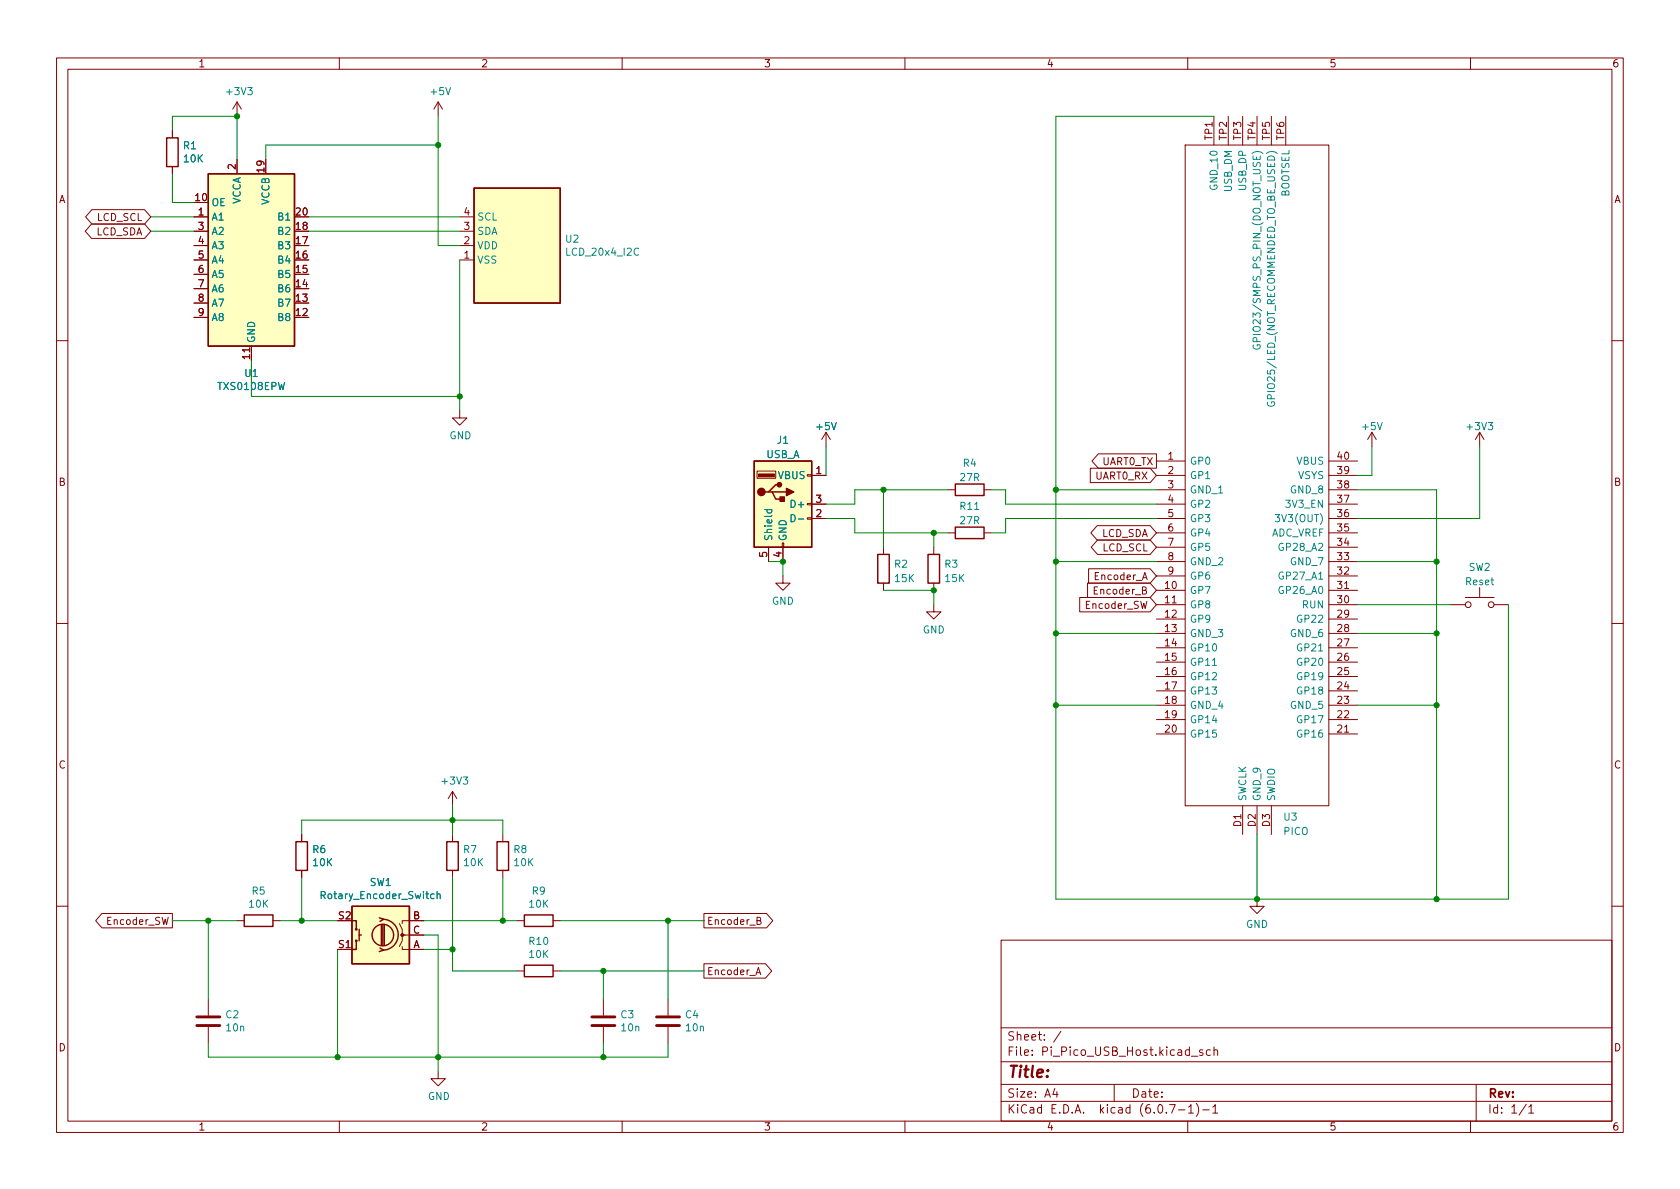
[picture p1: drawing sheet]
<svg xmlns="http://www.w3.org/2000/svg" width="297mm" height="210mm" viewBox="0 0 297 210" stroke-linecap="round" stroke-linejoin="round" font-family="sans-serif">
<g fill="none" stroke="#840000" stroke-width=".18">
<path d="M10 10.2h277v190.1h-277zM12 12.2h273v186.1h-273zM41.9 18v2.6M41.9 18l-.8 1.3M41.9 18l.8 1.3M60 10.2v2M77.5 18l-.8 1.3M77.5 18v2.6M77.5 18l.7 1.3M110 10.2v2M160 10.2v2M210 10.2v2"/>
<path d="M260 10.2v2M16.2 39.6h9.4l1.1 1.3-1.1 1.3h-9.4l-1.1-1.3zM16.2 37.1h9.4l1.1 1.2-1.1 1.3h-9.4l-1.1-1.3zM30.5 23.1v1.3M30.5 29.5v1.2M34.3 38.3h2.5M41.9 28.2v2.5M81.3 38.3h2.5M209.5 25.6h25.4v116.9h-25.4zM214.6 20.6v5M217.2 20.6v5M219.7 20.6v5"/>
<path d="M222.2 20.6v5M224.8 20.6v5M227.3 20.6v5M34.3 40.9h2.5M34.3 43.4h2.5M34.3 46h2.5M34.3 48.5h2.5M34.3 51h2.5M34.3 53.6h2.5M34.3 56.1h2.5M81.3 40.9h2.5M81.3 43.4h2.5"/>
<path d="M81.3 46h2.5M10 60.2h2M44.4 61.2v2.5M81.3 72.6v1.3h1.2l-1.2 1.3-1.3-1.3h1.3M146 76.4l-.7 1.3M146 76.4v2.6M146 76.4l.8 1.3M242.6 76.4l-.8 1.3M242.6 76.4v2.6M242.6 76.4l.7 1.3M261.6 76.4l-.7 1.3M261.6 76.4v2.6"/>
<path d="M261.6 76.4l.8 1.3M285 60.2h2M133.9 83.3h3.3v1.3h-3.3zM135.9 96.8v2.5M138.3 96h.3v.8h-.3zM138.4 96.8v2.5M142.7 91.6h.8v.2h-.8zM142.7 89h.8v.3h-.8zM142.7 83.9h.8v.3h-.8zM143.5 84.1h2.5M143.5 91.7h2.5M143.5 89.1h2.5"/>
<path d="M156.2 96.8v1.2M165.1 96.8v1.2M167.6 86.6h1.3M167.6 94.2h1.3M174 86.6h1.3M174 94.2h1.3M192.8 82.8h10.6l1.1 1.3-1.1 1.2h-10.6zM194 93h9.4l1.1 1.2-1.1 1.3h-9.4l-1.1-1.3zM194 95.5h9.4l1.1 1.3-1.1 1.2h-9.4l-1.1-1.2zM194.2 80.3h10.3v2.5h-10.3l-1.1-1.3zM204.5 86.6h5M204.5 94.2h5"/>
<path d="M204.5 81.5h5M204.5 84.1h5M204.5 99.3h5M204.5 96.8h5M204.5 91.7h5M204.5 89.1h5M234.9 86.6h5.1M234.9 94.2h5.1M234.9 81.5h5.1M234.9 84.1h5.1M234.9 99.3h5.1M234.9 96.8h5.1"/>
<path d="M234.9 91.7h5.1M234.9 89.1h5.1M10 110.2h2M138.4 101.8v1.3h1.3l-1.3 1.3-1.2-1.3h1.2M156.2 103.1v1.3M165.1 106.9v1.3h1.3l-1.3 1.3-1.3-1.3h1.3M165.1 103.1v1.3M190.9 105.7h12.5l1.1 1.2-1.1 1.3h-12.5zM192.3 103.1h11.1l1.1 1.3-1.1 1.3h-11.1zM192.5 100.6h10.9l1.1 1.2-1.1 1.3h-10.9zM204.5 106.9h5M204.5 104.4h5"/>
<path d="M204.5 109.5h5M204.5 112h5M204.5 114.5h5M204.5 117.1h5M204.5 119.6h5M204.5 101.8h5M234.9 106.9h5.1M234.9 104.4h5.1M234.9 109.5h5.1M234.9 112h5.1M234.9 114.5h5.1M234.9 117.1h5.1"/>
<path d="M234.9 119.6h5.1M234.9 101.8h5.1M256.5 106.9h2.6M259.1 105.7h5.1M261.6 103.9v1.8M264.2 106.9h2.5M285 110.2h2M80 139.9l-.8 1.3M80 139.9v2.6M80 139.9l.8 1.3M204.5 122.2h5M204.5 124.7h5"/>
<path d="M204.5 127.2h5M204.5 129.8h5M234.9 122.2h5.1M234.9 124.7h5.1M234.9 127.2h5.1M234.9 129.8h5.1M53.3 147.6v1.2M53.3 153.9v1.3M80 147.6v1.2M80 153.9v1.3M88.9 147.6v1.2M88.9 153.9v1.3"/>
<path d="M219.7 142.5v5.1M222.2 159v1.3h1.3l-1.3 1.2-1.2-1.2h1.2M222.2 142.5v5.1M224.8 142.5v5.1M10 160.2h2M18 161.5h12.5v2.6h-12.5l-1.1-1.3zM36.8 176.8v2.8M41.9 162.8h1.3M48.3 162.8h1.2M70.6 163.3l.5 1v1h3.8M71.1 167.4v.5h3.8M71.6 165.3h-.5v1.1l-.5 1"/>
<path d="M74.9 162.8h-3.8v.5M91.4 162.8h1.3M91.4 171.7h1.3M97.8 162.8h1.3M97.8 171.7h1.3M106.7 176.8v2.8M118.1 176.8v2.8M124.5 170.4h10.8l1.2 1.3-1.2 1.3h-10.8zM124.5 161.5h11l1.1 1.3-1.1 1.3h-11zM133.7 172.4l.4-1.3 .4 1.3M133.8 172h.6M133.8 162.8l.6-.1 .1-.1-.1-.3-.6-.1v1.3h.5l.2-.1 .1-.3-.3-.3"/>
<path d="M177 166.3h108v32h-108zM285 160.2h2M36.8 181.6v2.8M60 198.3v2M77.5 189.5v1.2h1.2l-1.2 1.3-1.3-1.3h1.3M106.7 181.6v2.8M110 198.3v2M118.1 181.6v2.8M160 198.3v2M177 194.8h108M177 191.8h108M177 187.8h108"/>
<path d="M177 181.8h108M186.5 192.5l-.4 1h1M186.9 193v1M187.6 182.4l-1.3 1.9M197 191.8v3M206.8 195.3h1l-.7 1.5M208.4 196.3h1.1M210 198.3v2M210.1 195.8l.5-.5v1.5M210.1 196.8h.9M210.6 186.8h1.2M211.5 195.1a1.72 1.72 0 0 1 0 2.3"/>
<path d="M212.6 185.7l-.3-.1-.2 .2v.3l.5 .1v.4h-.5M212.6 196.3h1.2M214 185.7l-.4-.1-.3 .3v.4l.1 .3h.6M214.4 195.8l.5-.5v1.5M214.4 196.8h.9M214.6 185.8l.3-.2 .3 .1 .1 .9M214.6 185.1v1.5M260 198.3v2M261 191.8v6.5M269.9 195.3l-1.3 1.9M270.3 195.8l.4-.5v1.5M270.3 196.8h.9"/>
<circle cx="259.6" cy="106.9" r=".51"/>
<circle cx="263.7" cy="106.9" r=".51"/>
</g>
<g fill="none" stroke="#840000" stroke-width=".25">
<path d="M29.5 24.4h2v5.1h-2zM36.8 30.7h15.3v30.5h-15.3zM83.8 33.3h15.3v20.3h-15.3zM133.3 81.5h10.2v15.3h-10.2zM135.9 87h.6l.7 1.3h1.2M136.5 87h2.6M137.8 85.7h-.6l-1.3 1.3h-.6M155.2 98h2v5.1h-2zM164.1 98h2v5.1h-2zM168.9 85.6h5.1v2h-5.1zM168.9 93.2h5.1v2h-5.1zM52.3 148.8h2.1v5.1h-2.1z"/>
<path d="M79 148.8h2v5.1h-2zM87.9 148.8h2v5.1h-2zM43.2 161.8h5.1v2h-5.1zM62.2 160.3h10.2v10.1h-10.2zM62.2 162.8h.8v1.5M63 166.4v1.5h-.8M63.5 165.3h.4M63.5 164.3v2.1M67.1 162.3l.7 .3-.6 .3M67.2 167.6l.6 .4-.7 .3M67.4 163.6v3.5M67.7 163.6v3.5"/>
<path d="M67.7 162.6a2.73 2.73 0 0 1 2.7 2.7 2.73 2.73 0 0 1-2.7 2.7M67.9 163.6v3.5M92.7 161.8h5.1v2h-5.1zM92.7 170.7h5.1v2h-5.1z"/>
<circle cx="63" cy="166.4" r=".13"/>
<circle cx="63" cy="164.3" r=".13"/>
<circle cx="67.7" cy="165.3" r="1.9"/>
</g>
<g fill="#ffffc2" stroke="#ffffc2" stroke-width=".18">
<path d="M36.8 30.7h15.3v30.5h-15.3z"/>
<path d="M83.8 33.3h15.3v20.3h-15.3z"/>
<path d="M62.2 160.3h10.2v10.1h-10.2z"/>
<path d="M133.3 81.5h10.2v15.3h-10.2z"/>
</g>
<path d="M221.6 61a.59 .59 0 0 0 .6 .8 .59 .59 0 0 0 .6-.8h-.5v.2M222.2 60.4v-.6l-.2-.1h-.3l-.1 .7h1.2M224.2 71.1a.59 .59 0 0 0 .5 .8 .59 .59 0 0 0 .6-.8h-.5v.2M135.2 90.1h1.3M135.7 90.1l-.1 .4 .3 .2 .5-.1v-.5M139.9 91a.64 .64 0 0 1 .7 .6 .64 .64 0 0 1-.7 .7zM225.5 91h.7l-.4 .5 .4 .1v.5l-.2 .2-.5-.2M76.7 158.1h-.3l-.3 .2 .2 .6h.4M77.3 158.2l.2-.1h.3v.8M77.3 157.6v1.3" fill="none" stroke="#008484" stroke-width=".18"/>
<g fill="#840000" stroke="#840000" stroke-width=".18">
<path d="M134.1 83.8h2.8v.5h-2.8z"/>
<circle cx="71.1" cy="165.3" r=".25"/>
</g>
<path d="M34.8 179.8h4.1M104.6 179.8h4.1M116.1 179.8h4M34.8 181.4h4.1M104.6 181.4h4.1M116.1 181.4h4" fill="none" stroke="#840000" stroke-width=".51"/>
<g fill="#840000" stroke="#840000" stroke-width=".25">
<path d="M139.1 86.4l1.2 .6-1.2 .6z"/>
<path d="M137.9 87.9h.8v.7h-.8z"/>
<circle cx="134.6" cy="87" r=".63"/>
<circle cx="137.8" cy="85.7" r=".38"/>
</g>
<g fill="none" stroke="#008400" stroke-width=".18">
<path d="M26.7 38.3h7.6M30.5 23.1v-2.5h11.4v7.6M30.5 30.7v5.1h3.8M54.6 38.3h26.7M77.5 20.6v22.8h3.8M77.5 25.6h-30.5v2.6M214.6 20.6h-27.9v138.4h80v-52.1M26.7 40.9h7.6M54.6 40.9h26.7M81.3 46v26.6M44.4 63.7v6.4h36.9M146 79v5.1"/>
<path d="M242.6 79v5.1h-2.6M261.6 79v12.7h-21.6M135.9 99.3h2.5v2.5M146 91.7h5.1v2.5h16.5M156.2 86.6v10.2M165.1 94.2v2.6M167.6 86.6h-16.5v2.5h-5.1M175.3 86.6h2.5v2.5h26.7M186.7 99.3h17.8M186.7 86.6h17.8M204.5 91.7h-26.7v2.5h-2.5M240 99.3h14"/>
<path d="M240 86.6h14v72.4M156.2 104.4h8.9v2.5M186.7 112h17.8M240 106.9h16.5M240 112h14M186.7 124.7h17.8M240 124.7h14M53.3 147.6v-2.6h35.6v2.6M53.3 155.2v7.6M80 142.5v5.1M80 155.2v16.5h11.4M88.9 155.2v7.6"/>
<path d="M222.2 147.6v11.4M30.5 162.8h11.4M36.8 162.8v14M49.5 162.8h10.2M59.7 167.9v19M74.9 165.3h2.6v24.2M74.9 162.8h16.5M74.9 167.9h5.1M99.1 162.8h25.4M99.1 171.7h25.4M106.7 171.7v5.1M118.1 162.8v14"/>
<path d="M36.8 184.4v2.5h81.3v-2.5M106.7 184.4v2.5"/>
</g>
<g fill="#008400" stroke="#008400" stroke-width=".18">
<circle cx="186.7" cy="112" r=".46"/>
<circle cx="186.7" cy="124.7" r=".46"/>
<circle cx="165.1" cy="104.4" r=".46"/>
<circle cx="156.2" cy="86.6" r=".46"/>
<circle cx="165.1" cy="94.2" r=".46"/>
<circle cx="186.7" cy="86.6" r=".46"/>
<circle cx="138.4" cy="99.3" r=".46"/>
<circle cx="186.7" cy="99.3" r=".46"/>
<circle cx="77.5" cy="186.9" r=".46"/>
<circle cx="59.7" cy="186.9" r=".46"/>
<circle cx="106.7" cy="186.9" r=".46"/>
<circle cx="80" cy="167.9" r=".46"/>
<circle cx="106.7" cy="171.7" r=".46"/>
<circle cx="118.1" cy="162.8" r=".46"/>
<circle cx="53.3" cy="162.8" r=".46"/>
<circle cx="36.8" cy="162.8" r=".46"/>
<circle cx="88.9" cy="162.8" r=".46"/>
<circle cx="254" cy="159" r=".46"/>
<circle cx="222.2" cy="159" r=".46"/>
<circle cx="254" cy="112" r=".46"/>
<circle cx="254" cy="99.3" r=".46"/>
<circle cx="254" cy="124.7" r=".46"/>
<circle cx="81.3" cy="70.1" r=".46"/>
<circle cx="41.9" cy="20.6" r=".46"/>
<circle cx="80" cy="145" r=".46"/>
<circle cx="77.5" cy="25.6" r=".46"/>
</g>
<text font-size="2.8" fill="#840000" x="178" y="190.6">Title:</text>
<g font-size="2.1" fill="#840000">
<text x="178" y="184">Sheet: /</text>
<text x="178" y="186.7">File: Pi_Pico_USB_Host.kicad_sch</text>
<text x="178" y="196.9">KiCad E.D.A. kicad (6.0.7-1)-1</text>
<text x="178" y="194.1">Size: A4</text>
<text x="200" y="194.1">Date:</text>
<text x="263" y="194.1">Rev:</text>
<text x="263" y="196.9">Id: 1/1</text>
</g>
<g font-size="1.8" fill="#840000">
<text x="35" y="11.9">1</text>
<text x="85" y="11.9">2</text>
<text x="135" y="11.9">3</text>
<text x="185" y="11.9">4</text>
<text x="235" y="11.9">5</text>
<text x="285" y="11.9">6</text>
<text x="41.7" y="30" transform="rotate(-90 41.7 30)">2</text>
<text x="214.4" y="24.7" transform="rotate(-90 214.4 24.7)">TP1</text>
<text x="216.9" y="24.7" transform="rotate(-90 216.9 24.7)">TP2</text>
<text x="219.5" y="24.7" transform="rotate(-90 219.5 24.7)">TP3</text>
<text x="222" y="24.7" transform="rotate(-90 222 24.7)">TP4</text>
<text x="224.5" y="24.7" transform="rotate(-90 224.5 24.7)">TP5</text>
<text x="227.1" y="24.7" transform="rotate(-90 227.1 24.7)">TP6</text>
<text x="10.3" y="35.9">A</text>
<text x="34.6" y="35.6">10</text>
<text x="46.7" y="30.4" transform="rotate(-90 46.7 30.4)">19</text>
<text x="285.3" y="35.9">A</text>
<text x="16.9" y="41.6">LCD_SDA</text>
<text x="17.1" y="39.1">LCD_SCL</text>
<text x="35.1" y="38.1">1</text>
<text x="35.1" y="40.6">3</text>
<text x="52.4" y="40.6">18</text>
<text x="52.4" y="38.1">20</text>
<text x="82.1" y="40.6">3</text>
<text x="82.1" y="38.1">4</text>
<text x="35.1" y="43.2">4</text>
<text x="35.1" y="45.7">5</text>
<text x="52.4" y="45.7">16</text>
<text x="52.4" y="43.2">17</text>
<text x="82.1" y="45.7">1</text>
<text x="82.1" y="43.2">2</text>
<text x="35.1" y="48.3">6</text>
<text x="35.1" y="50.8">7</text>
<text x="35.1" y="53.3">8</text>
<text x="52.4" y="53.3">13</text>
<text x="52.4" y="50.8">14</text>
<text x="52.4" y="48.3">15</text>
<text x="35.1" y="55.9">9</text>
<text x="52.4" y="55.9">12</text>
<text x="44.2" y="63.5" transform="rotate(-90 44.2 63.5)">11</text>
<text x="144.3" y="83.8">1</text>
<text x="194.9" y="82.3">UART0_TX</text>
<text x="206.5" y="81.3">1</text>
<text x="206.5" y="83.8">2</text>
<text x="236.5" y="83.8">39</text>
<text x="236.5" y="81.3">40</text>
<text x="10.3" y="85.9">B</text>
<text x="144.3" y="88.9">3</text>
<text x="193.7" y="84.8">UART0_RX</text>
<text x="206.5" y="86.4">3</text>
<text x="206.5" y="88.9">4</text>
<text x="236.5" y="88.9">37</text>
<text x="236.5" y="86.4">38</text>
<text x="285.3" y="85.9">B</text>
<text x="144.3" y="91.4">2</text>
<text x="194.7" y="95">LCD_SDA</text>
<text x="206.5" y="91.4">5</text>
<text x="206.5" y="94">6</text>
<text x="236.5" y="94">35</text>
<text x="236.5" y="91.4">36</text>
<text x="135.6" y="98.5" transform="rotate(-90 135.6 98.5)">5</text>
<text x="138.2" y="98.5" transform="rotate(-90 138.2 98.5)">4</text>
<text x="194.9" y="97.5">LCD_SCL</text>
<text x="206.5" y="96.5">7</text>
<text x="206.5" y="99.1">8</text>
<text x="206.5" y="101.6">9</text>
<text x="236.5" y="101.6">32</text>
<text x="236.5" y="99.1">33</text>
<text x="236.5" y="96.5">34</text>
<text x="192.1" y="107.7">Encoder_SW</text>
<text x="193.7" y="105.1">Encoder_B</text>
<text x="193.7" y="102.6">Encoder_A</text>
<text x="206" y="104.1">10</text>
<text x="206" y="106.7">11</text>
<text x="236.5" y="106.7">30</text>
<text x="236.5" y="104.1">31</text>
<text x="206" y="109.2">12</text>
<text x="206" y="111.8">13</text>
<text x="236.5" y="111.8">28</text>
<text x="236.5" y="109.2">29</text>
<text x="206" y="114.3">14</text>
<text x="206" y="116.8">15</text>
<text x="206" y="119.4">16</text>
<text x="236.5" y="119.4">25</text>
<text x="236.5" y="116.8">26</text>
<text x="236.5" y="114.3">27</text>
<text x="206" y="121.9">17</text>
<text x="206" y="124.5">18</text>
<text x="236.5" y="124.5">23</text>
<text x="236.5" y="121.9">24</text>
<text x="206" y="127">19</text>
<text x="206" y="129.5">20</text>
<text x="236.5" y="129.5">21</text>
<text x="236.5" y="127">22</text>
<text x="10.3" y="135.9">C</text>
<text x="285.3" y="135.9">C</text>
<text x="219.5" y="146.2" transform="rotate(-90 219.5 146.2)">D1</text>
<text x="222" y="146.2" transform="rotate(-90 222 146.2)">D2</text>
<text x="224.5" y="146.2" transform="rotate(-90 224.5 146.2)">D3</text>
<text x="19.1" y="163.5">Encoder_SW</text>
<text x="59.9" y="167.6">S1</text>
<text x="59.9" y="162.6">S2</text>
<text x="73" y="167.6">A</text>
<text x="73" y="162.6">B</text>
<text x="73" y="165.1">C</text>
<text x="124.9" y="163.5">Encoder_B</text>
<text x="124.9" y="172.4">Encoder_A</text>
<text x="10.3" y="185.9">D</text>
<text x="285.3" y="185.9">D</text>
<text x="35" y="199.9">1</text>
<text x="85" y="199.9">2</text>
<text x="135" y="199.9">3</text>
<text x="185" y="199.9">4</text>
<text x="235" y="199.9">5</text>
<text x="285" y="199.9">6</text>
</g>
<g font-size="1.8" fill="#008484">
<text x="40.2" y="16.8">+3V3</text>
<text x="76.3" y="16.8">+5V</text>
<text x="32.4" y="26.4">R1</text>
<text x="32.6" y="28.7">10K</text>
<text x="215.3" y="33.3" transform="rotate(-90 215.3 33.3)">GND_10</text>
<text x="217.8" y="33.9" transform="rotate(-90 217.8 33.9)">USB_DM</text>
<text x="220.3" y="33.6" transform="rotate(-90 220.3 33.6)">USB_DP</text>
<text x="228" y="35" transform="rotate(-90 228 35)">BOOTSEL</text>
<text x="37.3" y="39">A1</text>
<text x="37.3" y="36.4">OE</text>
<text x="37.3" y="41.5">A2</text>
<text x="42.5" y="36.2" transform="rotate(-90 42.5 36.2)">VCCA</text>
<text x="47.6" y="36.2" transform="rotate(-90 47.6 36.2)">VCCB</text>
<text x="49.3" y="41.5">B2</text>
<text x="49.3" y="39">B1</text>
<text x="84.3" y="41.5">SDA</text>
<text x="84.3" y="39">SCL</text>
<text x="37.3" y="44.1">A3</text>
<text x="37.3" y="46.6">A4</text>
<text x="49.3" y="46.6">B4</text>
<text x="49.3" y="44.1">B3</text>
<text x="84.3" y="46.6">VSS</text>
<text x="84.3" y="44.1">VDD</text>
<text x="100" y="42.9">U2</text>
<text x="100.4" y="45.2">LCD_20x4_I2C</text>
<text x="37.3" y="49.1">A5</text>
<text x="37.3" y="51.7">A6</text>
<text x="49.3" y="51.7">B6</text>
<text x="49.3" y="49.1">B5</text>
<text x="37.3" y="54.2">A7</text>
<text x="37.3" y="56.8">A8</text>
<text x="49.3" y="56.8">B8</text>
<text x="49.3" y="54.2">B7</text>
<text x="222.9" y="59.7" transform="rotate(-90 222.9 59.7)">GPIO23/SMPS_PS_PIN_(DO_NOT_USE)</text>
<text x="45.1" y="60.7" transform="rotate(-90 45.1 60.7)">GND</text>
<text x="38.7" y="69">TXS0108EPW</text>
<text x="43.3" y="66.6">U1</text>
<text x="225.4" y="70.7" transform="rotate(-90 225.4 70.7)">GPIO25/LED_(NOT_RECOMMENDED_TO_BE_USED)</text>
<text x="79.4" y="77.7">GND</text>
<text x="144.5" y="76">+5V</text>
<text x="241" y="76">+5V</text>
<text x="259.5" y="76">+3V3</text>
<text x="135.4" y="81">USB_A</text>
<text x="137.4" y="78.5">J1</text>
<text x="170.3" y="82.5">R4</text>
<text x="210.3" y="82.2">GP0</text>
<text x="229.3" y="82.2">VBUS</text>
<text x="137.6" y="84.7">VBUS</text>
<text x="140.2" y="89.8">D+</text>
<text x="169.8" y="85.1">27R</text>
<text x="210.3" y="84.7">GP1</text>
<text x="210.3" y="87.2">GND_1</text>
<text x="210.3" y="89.8">GP2</text>
<text x="227.6" y="89.8">3V3_EN</text>
<text x="228.3" y="87.2">GND_8</text>
<text x="229.5" y="84.7">VSYS</text>
<text x="136.5" y="95.8" transform="rotate(-90 136.5 95.8)">Shield</text>
<text x="139.1" y="95.8" transform="rotate(-90 139.1 95.8)">GND</text>
<text x="140.6" y="92.3">D-</text>
<text x="169.8" y="90.1">R11</text>
<text x="169.8" y="92.7">27R</text>
<text x="210.3" y="92.3">GP3</text>
<text x="210.3" y="94.9">GP4</text>
<text x="224.7" y="94.9">ADC_VREF</text>
<text x="226.1" y="92.3">3V3(OUT)</text>
<text x="158.2" y="100.4">R2</text>
<text x="167.1" y="100.4">R3</text>
<text x="210.3" y="97.4">GP5</text>
<text x="210.3" y="99.9">GND_2</text>
<text x="226.4" y="97.4">GP28_A2</text>
<text x="228.3" y="99.9">GND_7</text>
<text x="259.7" y="100.9">SW2</text>
<text x="136.5" y="106.9">GND</text>
<text x="158.3" y="102.9">15K</text>
<text x="167.2" y="102.9">15K</text>
<text x="210.3" y="105">GP7</text>
<text x="210.3" y="107.6">GP8</text>
<text x="210.3" y="102.5">GP6</text>
<text x="226.4" y="105">GP26_A0</text>
<text x="226.4" y="102.5">GP27_A1</text>
<text x="230.4" y="107.6">RUN</text>
<text x="259.2" y="103.5">Reset</text>
<text x="163.1" y="112">GND</text>
<text x="210.3" y="110.1">GP9</text>
<text x="210.3" y="112.6">GND_3</text>
<text x="228.3" y="112.6">GND_6</text>
<text x="229.7" y="110.1">GP22</text>
<text x="210.3" y="115.2">GP10</text>
<text x="210.3" y="117.7">GP11</text>
<text x="229.7" y="117.7">GP20</text>
<text x="229.7" y="115.2">GP21</text>
<text x="210.3" y="120.3">GP12</text>
<text x="210.3" y="122.8">GP13</text>
<text x="210.3" y="125.3">GND_4</text>
<text x="228.3" y="125.3">GND_5</text>
<text x="229.7" y="122.8">GP18</text>
<text x="229.7" y="120.3">GP19</text>
<text x="210.3" y="127.9">GP14</text>
<text x="210.3" y="130.4">GP15</text>
<text x="229.7" y="130.4">GP16</text>
<text x="229.7" y="127.9">GP17</text>
<text x="78.3" y="138.7">+3V3</text>
<text x="220.3" y="141.7" transform="rotate(-90 220.3 141.7)">SWCLK</text>
<text x="222.9" y="141.7" transform="rotate(-90 222.9 141.7)">GND_9</text>
<text x="225.4" y="141.7" transform="rotate(-90 225.4 141.7)">SWDIO</text>
<text x="227" y="147.6">PICO</text>
<text x="227" y="145.1">U3</text>
<text x="55.3" y="150.8">R6</text>
<text x="55.4" y="153.2">10K</text>
<text x="82" y="150.8">R7</text>
<text x="82.1" y="153.2">10K</text>
<text x="90.9" y="150.8">R8</text>
<text x="91" y="153.2">10K</text>
<text x="44.1" y="160.5">10K</text>
<text x="44.6" y="158.2">R5</text>
<text x="57.1" y="159">Rotary_Encoder_Switch</text>
<text x="65.4" y="156.7">SW1</text>
<text x="93.6" y="160.5">10K</text>
<text x="94.1" y="158.2">R9</text>
<text x="93.6" y="167.1">R10</text>
<text x="220.3" y="164.1">GND</text>
<text x="93.6" y="169.4">10K</text>
<text x="39.9" y="180.1">C2</text>
<text x="40.1" y="182.4">10n</text>
<text x="109.8" y="180.1">C3</text>
<text x="109.9" y="182.4">10n</text>
<text x="121.2" y="180.1">C4</text>
<text x="121.4" y="182.4">10n</text>
<text x="75.6" y="194.5">GND</text>
</g>
</svg>
